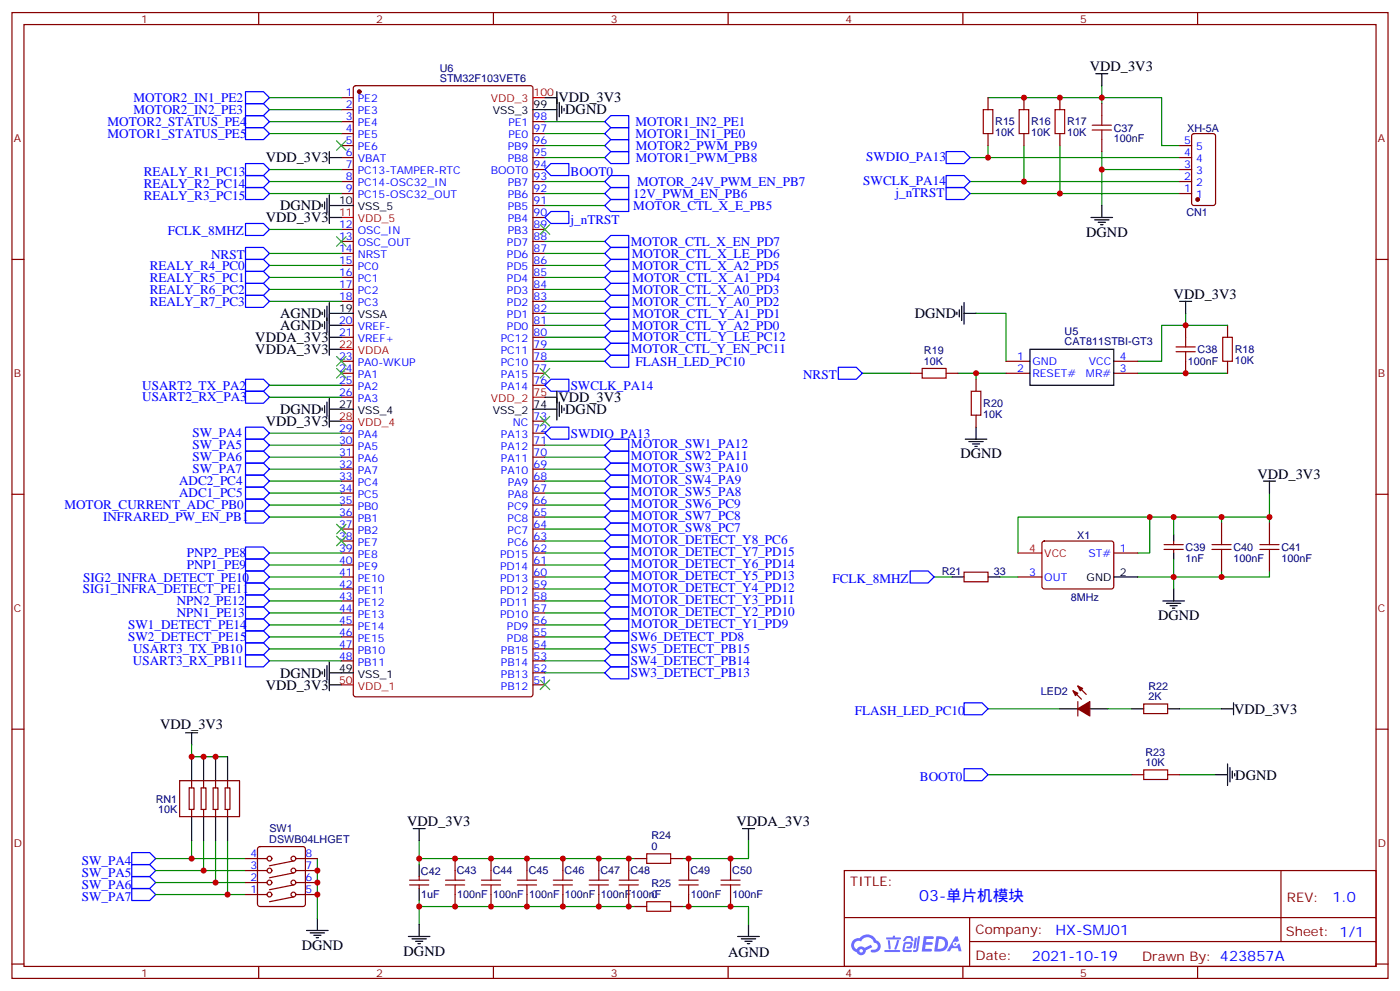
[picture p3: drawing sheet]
<svg xmlns="http://www.w3.org/2000/svg" width="412mm" height="292mm" viewBox="0 0 412 292" stroke-linecap="round" stroke-linejoin="round" font-family="sans-serif">
<g fill="none" stroke="#870000" stroke-width=".35">
<path d="M3.5 3.7h405.4v284.3h-405.4zM7.1 7.2h398.2v277.3h-398.2zM76.2 3.7v3.5M145.3 3.7v3.5M214.5 3.7v3.5M283.6 3.7v3.5M352.8 3.7v3.5M3.5 76.4h3.6M405.3 76.4h3.6M3.5 145.5h3.6M405.3 145.5h3.6M3.5 214.7h3.6"/>
<path d="M405.3 214.7h3.6M248.7 256.3h156.6v28.2h-156.6zM377.3 256.3v20.9M248.7 270.1h156.5M285.6 277.2h119.6M285.6 270.1v14.2M3.5 283.8h3.6M76.2 284.5v3.5M145.3 284.5v3.5M214.5 284.5v3.5M283.6 284.5v3.5M352.8 284.5v3.5"/>
<path d="M405.3 283.8h3.6"/>
</g>
<g fill="#5487ff">
<path d="M272.1 275.6h2.6l.3 .2-.1 .6h-2l-.1 1h1.6l.4 .4-.4 .3h-1.7l-.2 1.2 1.8 .1 .3 .3-.2 .4h-2.9z"/>
<path d="M281.4 275.7h.7l.4 1.3-.7 .3a.74 .74 0 0 0-1.1 .3 .74 .74 0 0 0 .5 1.1 .74 .74 0 0 0 .9-.7l.5-.3 .7 2.4h-.9l-.2-1h-1.9l-.5 1h-.9z"/>
<path d="M269.5 276.1h.6l-.4 2.9a.31 .31 0 0 1-.3 .3 .31 .31 0 0 1-.3-.3z"/>
<path d="M270.4 275.6h.6l-.5 4a.89 .89 0 0 1-.7 .7 .89 .89 0 0 1-.9-.3l1-.5z"/>
<path d="M266.8 275.8l.6-.2 1.2 .1 .5 1.3-.6 .1-.4-.9-1 .1a.95 .95 0 0 1-1 .8l-.1-.2z"/>
<path d="M266.4 277.5l1.8-.2a1.04 1.04 0 0 1 .6 1.1 1.04 1.04 0 0 1-.8 .9h-.7a.29 .29 0 0 1-.3-.4 .29 .29 0 0 1 .3-.2h.7l.2-.8h-1.4l-.4 1.7 1.9 .1a.29 .29 0 0 1 .3 .3 .29 .29 0 0 1-.3 .3h-2l-.4-.3 .2-2.1z"/>
<path d="M260.5 279.7h4.4a.3 .3 0 0 1 .3 .3 .3 .3 0 0 1-.3 .3h-4.3z"/>
<path d="M264.3 276.8h.6l-.5 1.6a1.02 1.02 0 0 1-.7 1.2l-.2-.3z"/>
<path d="M261.5 276.8h.6l.3 2.4-.3 .3-.3-.2z"/>
<path d="M261.1 276h1.9l.2-.5h.5l-.1 .5h1.5a.29 .29 0 0 1 .3 .3 .29 .29 0 0 1-.3 .3h-3.9z"/>
<path d="M275.8 275.6l-.6 4.5h1.4a2.27 2.27 0 0 0 2.7-2.3 2.27 2.27 0 0 0-2.7-2.2zM276.6 276.4a1.5 1.5 0 0 1 1.8 1.6 1.5 1.5 0 0 1-1.9 1.3h-.3z"/>
<path d="M251.4 276.8a2.09 2.09 0 0 0 1 3.5 1.37 1.37 0 0 0 1.5 .9 1.37 1.37 0 0 0 1.1-1.4l2-1-.5-.7-1.8 1a1.4 1.4 0 0 0-2.3 .4 1.32 1.32 0 0 1-.6-1.9 1.32 1.32 0 0 1 1.9-.4 2.02 2.02 0 0 1 2-1.3 2.02 2.02 0 0 1 1.8 1.6 1.09 1.09 0 0 1 1.1 1.4 1.09 1.09 0 0 1-1.6 .7 .41 .41 0 0 0-.5 .3 .41 .41 0 0 0 .4 .5 1.89 1.89 0 0 0 2.4-1.2 1.89 1.89 0 0 0-1.2-2.4 2.98 2.98 0 0 0-5-.6l-1 .1zM253.2 279.9a.52 .52 0 0 1 1 0 .52 .52 0 0 1-1 0z"/>
<circle cx="281.4" cy="277.9" r=".28"/>
</g>
<g fill="none" stroke="#870000" stroke-width=".35">
<path d="M100.5 28.8h3.6M100.5 32.3h3.6M100.5 35.8h3.6M100.5 39.3h3.6M104.3 25.4l.5-.2h51.5l.6 .5 .1 178.7-.5 .7h-51.7l-.7-.4v-178.8zM157 35.8h3.5M157 39.3h3.5M291 28.8v3.5M291 39.3v3.6M301.6 28.8v3.5M301.6 39.3v3.6M312.2 28.8v3.5"/>
<path d="M312.2 39.3v3.6M324.6 30.5v3.5M351.2 39.5l.5-.2h5.7l.6 .5 .1 20-.5 .6-5.9 .1-.6-.5-.1-20zM100.5 42.9h3.6M100.5 46.4h3.6M100.5 49.9h3.6M100.5 53.4h3.6M100.5 57h3.6M157 42.9h3.5M157 46.4h3.5M157 49.9h3.5M157 53.4h3.5"/>
<path d="M157 57h3.5M324.6 41.1v3.5M347.5 42.9h3.5M347.5 46.4h3.5M347.5 49.9h3.5M347.5 53.4h3.5M347.5 57h3.5M100.5 67.6h3.6M100.5 71.1h3.6M100.5 74.6h3.6M100.5 78.1h3.6M157 67.6h3.5"/>
<path d="M157 71.1h3.5M157 74.6h3.5M157 78.1h3.5M157 64h3.5M157 60.5h3.5M100.5 81.7h3.6M100.5 85.2h3.6M100.5 88.7h3.6M100.5 95.8h3.6M100.5 99.3h3.6M157 81.7h3.5M157 85.2h3.5"/>
<path d="M157 88.7h3.5M157 95.8h3.5M157 99.3h3.5M157 92.3h3.5M349.2 95.8v3.5M361.6 95.8v3.5M100.5 106.4h3.6M100.5 109.9h3.6M100.5 113.4h3.6M100.5 116.9h3.6M157 106.4h3.5M157 109.9h3.5"/>
<path d="M157 113.4h3.5M157 102.8h3.5M268.1 109.9h3.5M278.7 109.9h3.5M287.5 111.7v3.5M296.3 106.4h7.1M296.3 109.9h7.1M328.1 106.4h7M328.1 109.9h7M349.2 106.4v3.5M361.6 106.4v3.5M100.5 127.5h3.6"/>
<path d="M100.5 131.1h3.6M100.5 134.6h3.6M100.5 138.1h3.6M157 127.5h3.5M157 131.1h3.5M157 134.6h3.5M157 138.1h3.5M157 124h3.5M287.5 122.2v3.6M100.5 141.6h3.6M100.5 145.2h3.6M100.5 148.7h3.6"/>
<path d="M100.5 152.2h3.6M100.5 155.8h3.6M100.5 159.3h3.6M157 141.6h3.5M157 145.2h3.5M157 148.7h3.5M157 152.2h3.5M157 155.8h3.5M157 159.3h3.5M307.2 159.5l.4-.2h20.1l.4 .7-.1 13-.6 .4-20.1-.1-.4-.6v-12.7zM345.7 159.3v1M359.8 154v3.5"/>
<path d="M373.9 154v3.5M100.5 162.8h3.6M100.5 166.3h3.6M100.5 169.9h3.6M100.5 173.4h3.6M100.5 176.9h3.6M157 162.8h3.5M157 166.3h3.5M157 169.9h3.5M157 173.4h3.5M157 176.9h3.5M284 168.5h7v2.8h-7z"/>
<path d="M299.9 169.9h7M328.1 162.8h7M342.9 161.7h5.6M342.9 160.3h5.6M345.7 161.7v1.1M359.8 164.6v3.5M373.9 164.6v3.5M100.5 180.4h3.6M100.5 184h3.6M100.5 187.5h3.6M100.5 191h3.6M100.5 194.6h3.6"/>
<path d="M157 180.4h3.5M157 184h3.5M157 187.5h3.5M157 191h3.5M157 194.6h3.5M157 198.1h3.5M157 201.6h3.5M316.1 203.4l2.5 2.4M317.5 202l2.5 2.4M317.5 206.6v4.2M336.9 207.3h7.1v2.8h-7.1zM52.9 229.8h17.7v10.6h-17.7z"/>
<path d="M55.7 232h1.4v6.3h-1.4zM56.4 229.8v2.2M56.4 238.3v2.1M59.3 232h1.4v6.3h-1.4zM60 229.8v2.2M60 238.3v2.1M62.8 232h1.4v6.3h-1.4zM63.5 229.8v2.2M63.5 238.3v2.1M66.3 232h1.4v6.3h-1.4zM67 229.8v2.2M67 238.3v2.1"/>
<path d="M333.4 228.1h3.5M344 228.1h3.5M72.3 252.8h6.4M72.3 256.3h6.4M72.3 259.8h6.4M76.1 249.4l.5-.2h12.7l.5 .2 .2 .5v16.3l-.3 .5-.4 .2h-12.7l-.5-.3-.3-.4v-16.3zM86.4 253.5l-7 1.4M86.4 257l-7 1.4M87.1 252.8h6.4M87.1 256.3h6.4M87.1 259.8h6.4M120.6 259.1h5.7"/>
<path d="M123.5 258.1v1M134.1 252.8v3.5M144.6 252.8v3.5M155.2 252.8v3.5M165.8 252.8v3.5M176.4 252.8v3.5M185.2 252.8v3.5M187 252.8h3.5M197.6 252.8h3.5M202.8 252.8v3.5M215.2 252.8v3.5M72.3 263.3h6.4"/>
<path d="M86.4 260.5l-7 1.4M86.4 264.1l-7 1.4M87.1 263.3h6.4M120.6 260.5h5.7M123.5 260.5v1.1M134.1 263.3v3.6M144.6 263.3v3.6M155.2 263.3v3.6M165.8 263.3v3.6M176.4 263.3v3.6M185.2 263.3v3.6M187 266.9h3.5"/>
<path d="M197.6 266.9h3.5M202.8 263.3v3.6M215.2 263.3v3.6"/>
<circle cx="79.4" cy="259.8" r=".71"/>
<circle cx="79.4" cy="252.8" r=".71"/>
<circle cx="79.4" cy="256.3" r=".71"/>
<circle cx="86.4" cy="259.8" r=".71"/>
<circle cx="86.4" cy="256.3" r=".71"/>
<circle cx="86.4" cy="252.8" r=".71"/>
<circle cx="79.4" cy="263.3" r=".71"/>
<circle cx="86.4" cy="263.3" r=".71"/>
</g>
<g fill="#870000" stroke="#870000" stroke-width=".35">
<path d="M317.5 208.7l3.5-2.1v4.2z"/>
<path d="M316.1 203.4l1.4 .7-.7 .7z"/>
<path d="M317.5 202l1.4 .7-.7 .7z"/>
<circle cx="105.8" cy="27" r=".53"/>
<circle cx="352.8" cy="58.7" r=".53"/>
</g>
<g fill="none" stroke="#000" stroke-width=".35">
<path d="M157 32.3h7M160.5 28.8h3.5M164 27v8.5M164.7 30.2v4.2M165.5 31.2v2.1M166.2 31.9v.7M322.8 21.7h3.5M324.6 21.7v3.5M95.6 59.4v2.2M96.3 58.4v4.2M97 46.4h3.5M97 44.6v3.6"/>
<path d="M97 57.3v8.5M94.9 60.1v.8M97 60.5h7.1M97 64h3.5M321.4 64h6.3M322.4 64.7h4.3M323.5 65.4h2.1M324.2 66.1h.7M324.6 60.5v3.5M94.9 91.9v.7M94.9 95.4v.7M95.6 91.2v2.1"/>
<path d="M95.6 94.7v2.1M96.3 90.1v7.8M97 92.3h7.1M97 89.1v15.5M97 99.3h3.5M97 95.8h3.5M281.9 91.9v.7M282.6 91.2v2.1M283.3 90.1v4.3M284 92.3h3.5M284 89.1v6.3M347.5 88.7h3.5"/>
<path d="M349.2 88.7v3.6M95.6 119.4v2.1M96.3 118.4v4.2M97 117.3v8.5M97 102.8h3.5M160.5 116.9h3.5M164 115.2v8.4M164.7 118.4v4.2M165.5 119.4v2.1M303.4 102.8h24.7v10.6h-24.7zM94.9 120.1v.7M97 120.5h7.1"/>
<path d="M97 124h3.5M157 120.5h7M166.2 120.1v.7M284.3 129.3h6.4M285.4 130h4.2M286.5 130.7h2.1M287.2 131.4h.7M287.5 125.8v3.5M345.7 157.5v1.8M372.2 141.6h3.5M373.9 141.6v3.6M280.5 169.9h3.5"/>
<path d="M291 169.9h3.6M328.1 169.9h7M342.5 176.9h6.4M343.6 177.6h4.2M344.7 178.3h2.1M345.4 179h.7M345.7 162.8v1.8M345.7 173.4v3.5M94.9 197.7v.7M95.6 197v2.1M96.3 196v4.2M97 198.1h7.1"/>
<path d="M97 194.9v8.5M54.7 215.7h3.5M56.4 215.7v3.6M97 201.6h3.5M312.2 208.7h5.3M321 208.7h5.3M333.4 208.7h3.5M344 208.7h3.5M359.8 208.7h3.6M363.4 206.9v3.5M56.4 222.8v7M60 222.8v7"/>
<path d="M63.5 222.8v7M67 222.8v7M358.1 228.1h3.5M361.6 224.9v6.3M362.3 226v4.2M363 227v2.1M363.7 227.7v.7M56.4 240.4v7.1M60 240.4v7.1M63.5 240.4v7.1M67 240.4v7.1M121.7 243.9h3.5"/>
<path d="M123.5 243.9v3.6M123.5 254.5v3.6M218.7 243.9h3.5M220.5 243.9v3.6M90.3 273.9h6.4M91.4 274.6h4.2M92.4 275.3h2.1M93.1 276h.7M93.5 270.4v3.5M120.3 275.7h6.3M121.4 276.4h4.2M122.4 277.1h2.1"/>
<path d="M123.1 277.8h.7M123.5 261.6v3.5M123.5 272.2v3.5M217.3 275.7h6.4M218.4 276.4h4.2M219.4 277.1h2.1M220.1 277.8h.7M220.5 272.2v3.5"/>
</g>
<path d="M157 28.8h3.5M100.5 64h3.6M100.5 102.8h3.6M157 116.9h3.5M100.5 124h3.6M299.9 162.8h7M100.5 201.6h3.6" fill="none" stroke="#f00" stroke-width=".35"/>
<g fill="none" stroke="#008700" stroke-width=".35">
<path d="M79.4 35.8h21.1M79.4 39.3h21.1M79.4 28.8h21.1M79.4 32.3h21.1M160.5 35.8h17.7M160.5 39.3h17.7M291 28.8h51.2v14.1h5.3M324.6 25.2v5.3M79.4 53.4h21.1M79.4 57h21.1M79.4 49.9h21.1M160.5 46.4h17.7"/>
<path d="M160.5 53.4h17.7M160.5 57h17.7M160.5 42.9h17.7M285.8 46.4h61.7M285.8 53.4h61.7M285.8 57h61.7M291 42.9v3.5M301.6 42.9v10.5M312.2 42.9v14.1M324.6 44.6v5.3h22.9M324.6 49.9v10.6M79.4 78.1h21.1"/>
<path d="M79.4 74.6h21.1M79.4 67.6h21.1M160.5 78.1h17.7M160.5 71.1h17.7M160.5 74.6h17.7M160.5 60.5h17.7M79.4 81.7h21.1M79.4 88.7h21.1M79.4 85.2h21.1M160.5 95.8h17.7M160.5 81.7h17.7M160.5 88.7h17.7"/>
<path d="M160.5 85.2h17.7M160.5 99.3h17.7M160.5 92.3h17.7M287.5 92.3h8.8v14.1M349.2 95.8h-7v10.6h-7.1M349.2 92.3v3.5M349.2 95.8h12.4M79.4 113.4h21.1M79.4 116.9h21.1M160.5 106.4h17.7M160.5 102.8h17.7M254 109.9h14.1"/>
<path d="M282.2 109.9h14.1M287.5 109.9v1.8M335.1 109.9h26.5M79.4 134.6h21.1M79.4 131.1h21.1M79.4 138.1h21.1M79.4 127.5h21.1M160.5 134.6h17.7M160.5 131.1h17.7M160.5 138.1h17.7M79.4 152.2h21.1M79.4 148.7h21.1"/>
<path d="M79.4 145.2h21.1M79.4 141.6h21.1M160.5 152.2h17.7M160.5 155.8h17.7M160.5 148.7h17.7M160.5 145.2h17.7M160.5 159.3h17.7M160.5 141.6h17.7M338.7 152.2h21.1M345.7 152.2v5.3M359.8 152.2h14.1v1.8M359.8 152.2v1.8"/>
<path d="M373.9 145.2v7M79.4 169.9h21.1M79.4 176.9h21.1M79.4 173.4h21.1M79.4 166.3h21.1M79.4 162.8h21.1M160.5 169.9h17.7M160.5 176.9h17.7M160.5 173.4h17.7M160.5 166.3h17.7M160.5 162.8h17.7M275.2 169.9h5.3"/>
<path d="M294.6 169.9h5.3M299.9 162.8v-10.6h38.8v10.6h-3.6M335.1 169.9h10.6v3.5M345.7 164.6v5.3h28.2v-1.8M359.8 168.1v1.8M79.4 184h21.1M79.4 180.4h21.1M79.4 191h21.1M79.4 194.6h21.1M79.4 187.5h21.1M160.5 184h17.7M160.5 180.4h17.7"/>
<path d="M160.5 191h17.7M160.5 194.6h17.7M160.5 198.1h17.7M160.5 187.5h17.7M56.4 219.3v3.5h10.6M291 208.7h21.2M326.3 208.7h7.1M347.5 208.7h12.3M291 228.1h42.4M347.5 228.1h10.6M45.9 259.8h26.4M45.9 256.3h26.4"/>
<path d="M45.9 252.8h26.4M56.4 247.5v5.3M60 247.5v8.8M63.5 247.5v12.3M67 247.5v15.8M93.5 252.8v17.6M123.5 247.5v5.3h63.5M123.5 252.8v1.7M220.5 247.5v5.3h-19.4M45.9 263.3h26.4M123.5 265.1v1.8M187 266.9h-63.5v5.3"/>
<path d="M201.1 266.9h19.4v5.3"/>
</g>
<g fill="none" stroke="#00f" stroke-width=".35">
<path d="M72.3 30.5h5.3l1.8 1.8-1.8 1.7h-5.3zM72.3 27h5.3l1.8 1.8-1.8 1.7h-5.3zM72.3 34h5.3l1.8 1.8-1.8 1.8h-5.3zM72.3 37.6h5.3l1.8 1.7-1.8 1.8h-5.3zM178.2 39.3l1.7-1.7h5.3v3.5h-5.3zM178.2 35.8l1.7-1.8h5.3v3.6h-5.3zM72.3 48.2h5.3l1.8 1.7-1.8 1.8h-5.3zM72.3 51.7h5.3l1.8 1.7-1.8 1.8h-5.3zM72.3 55.2h5.3l1.8 1.8-1.8 1.7h-5.3zM162.3 48.2h5.3v3.5h-5.3l-1.8-1.8zM178.2 42.9l1.7-1.8h5.3v3.5h-5.3zM178.2 46.4l1.7-1.8h5.3v3.6h-5.3z"/>
<path d="M178.2 53.4l1.7-1.7h5.3v3.5h-5.3zM178.2 57l1.7-1.8h5.3v3.5h-5.3zM278.7 51.7h5.3l1.8 1.7-1.8 1.8h-5.3zM278.7 44.6h5.3l1.8 1.8-1.8 1.8h-5.3zM278.7 55.2h5.3l1.8 1.8-1.8 1.7h-5.3zM72.3 72.8h5.3l1.8 1.8-1.8 1.8h-5.3zM72.3 65.8h5.3l1.8 1.8-1.8 1.7h-5.3zM72.3 76.4h5.3l1.8 1.7-1.8 1.8h-5.3zM72.3 79.9h5.3l1.8 1.8-1.8 1.7h-5.3zM162.3 62.3h5.3v3.5h-5.3l-1.8-1.8zM178.2 78.1l1.7-1.7h5.3v3.5h-5.3zM178.2 74.6l1.7-1.8h5.3v3.6h-5.3z"/>
<path d="M178.2 60.5l1.7-1.8h5.3v3.6h-5.3zM179.9 69.3h5.3v3.5h-5.3l-1.7-1.7zM72.3 83.4h5.3l1.8 1.8-1.8 1.8h-5.3zM72.3 87h5.3l1.8 1.7-1.8 1.8h-5.3zM178.2 99.3l1.7-1.8h5.3v3.6h-5.3zM178.2 95.8l1.7-1.8h5.3v3.5h-5.3zM178.2 92.3l1.7-1.8h5.3v3.5h-5.3zM178.2 88.7l1.7-1.7h5.3v3.5h-5.3zM178.2 85.2l1.7-1.8h5.3v3.6h-5.3zM178.2 81.7l1.7-1.8h5.3v3.5h-5.3zM72.3 115.2h5.3l1.8 1.7-1.8 1.8h-5.3zM72.3 111.7h5.3l1.8 1.7-1.8 1.8h-5.3z"/>
<path d="M162.3 111.7h5.3v3.5h-5.3l-1.8-1.8zM178.2 106.4l1.7-1.8h5.3v3.5h-5.3zM178.2 102.8l1.7-1.7h5.3v3.5h-5.3zM246.9 108.1h5.3l1.8 1.8-1.8 1.8h-5.3zM72.3 136.3h5.3l1.8 1.8-1.8 1.8h-5.3zM72.3 132.8h5.3l1.8 1.8-1.8 1.7h-5.3zM72.3 129.3h5.3l1.8 1.8-1.8 1.7h-5.3zM72.3 125.8h5.3l1.8 1.7-1.8 1.8h-5.3zM72.3 139.9h5.3l1.8 1.7-1.8 1.8h-5.3zM162.3 125.8h5.3v3.5h-5.3l-1.8-1.8zM178.2 131.1l1.7-1.8h5.3v3.5h-5.3zM178.2 138.1l1.7-1.8h5.3v3.6h-5.3z"/>
<path d="M178.2 134.6l1.7-1.8h5.3v3.5h-5.3zM72.3 146.9h5.3l1.8 1.8-1.8 1.8h-5.3zM72.3 150.5h5.3l1.8 1.7-1.8 1.8h-5.3zM72.3 143.4h5.3l1.8 1.8-1.8 1.7h-5.3zM178.2 141.6l1.7-1.7h5.3v3.5h-5.3zM178.2 152.2l1.7-1.7h5.3v3.5h-5.3zM178.2 145.2l1.7-1.8h5.3v3.5h-5.3zM178.2 148.7l1.7-1.8h5.3v3.6h-5.3zM178.2 159.3l1.7-1.8h5.3v3.5h-5.3zM179.9 154h5.3v3.5h-5.3l-1.7-1.7zM72.3 178.7h5.3l1.8 1.7-1.8 1.8h-5.3zM72.3 171.6h5.3l1.8 1.8-1.8 1.8h-5.3z"/>
<path d="M72.3 164.6h5.3l1.8 1.7-1.8 1.8h-5.3zM72.3 168.1h5.3l1.8 1.8-1.8 1.7h-5.3zM72.3 161h5.3l1.8 1.8-1.8 1.8h-5.3zM72.3 175.2h5.3l1.8 1.7-1.8 1.8h-5.3zM178.2 162.8l1.7-1.8h5.3v3.6h-5.3zM178.2 166.3l1.7-1.7h5.3v3.5h-5.3zM178.2 169.9l1.7-1.8h5.3v3.5h-5.3zM178.2 176.9l1.7-1.7h5.3v3.5h-5.3zM179.9 171.6h5.3v3.6h-5.3l-1.7-1.8zM268.1 168.1h5.3l1.8 1.8-1.8 1.7h-5.3zM72.3 185.7h5.3l1.8 1.8-1.8 1.8h-5.3zM72.3 182.2h5.3l1.8 1.8-1.8 1.7h-5.3z"/>
<path d="M72.3 192.8h5.3l1.8 1.8-1.8 1.7h-5.3zM72.3 189.3h5.3l1.8 1.7-1.8 1.8h-5.3zM178.2 180.4l1.7-1.7h5.3v3.5h-5.3zM178.2 184l1.7-1.8h5.3v3.5h-5.3zM178.2 198.1l1.7-1.8h5.3v3.5h-5.3zM178.2 194.6l1.7-1.8h5.3v3.5h-5.3zM178.2 191l1.7-1.7h5.3v3.5h-5.3zM178.2 187.5l1.7-1.8h5.3v3.6h-5.3zM284 206.9h5.3l1.7 1.8-1.7 1.7h-5.3zM284 226.3h5.3l1.7 1.8-1.7 1.7h-5.3zM38.8 251h5.3l1.8 1.8-1.8 1.7h-5.3zM38.8 254.5h5.3l1.8 1.8-1.8 1.8h-5.3z"/>
<path d="M38.8 258.1h5.3l1.8 1.7-1.8 1.8h-5.3zM38.8 261.6h5.3l1.8 1.7-1.8 1.8h-5.3z"/>
</g>
<g fill="none" stroke="#3c3" stroke-width=".35">
<path d="M99.1 41.5l2.9 2.8M102 41.5l-2.9 2.8M99.1 69.7l2.9 2.8M102 69.7l-2.9 2.8M159.1 66.1l2.8 2.9M161.9 66.1l-2.8 2.9M99.1 105l2.9 2.8M99.1 108.5l2.9 2.8M102 105l-2.9 2.8M102 108.5l-2.9 2.8M159.1 108.5l2.8 2.8M161.9 108.5l-2.8 2.8"/>
<path d="M159.1 122.6l2.8 2.8M161.9 122.6l-2.8 2.8M99.1 157.9l2.9 2.8M99.1 154.3l2.9 2.9M102 157.9l-2.9 2.8M102 154.3l-2.9 2.9M159.1 200.2l2.8 2.8M161.9 200.2l-2.8 2.8"/>
</g>
<g fill="none" stroke="#a10000" stroke-width=".35">
<path d="M289.6 32.3h2.9v7h-2.9zM300.2 32.3h2.8v7h-2.8zM310.8 32.3h2.8v7h-2.8zM321.7 36.9h5.7M321.7 38.3h5.7M324.6 34v2.9M324.6 38.3v2.8M349.2 99.3v2.8M360.2 99.3h2.8v7.1h-2.8zM271.6 108.5h7.1v2.8h-7.1zM286.1 115.2h2.8v7h-2.8zM346.4 102.1h5.7"/>
<path d="M346.4 103.5h5.7M349.2 103.5v2.9M359.8 157.5v2.8M373.9 157.5v2.8M357 160.3h5.7M357 161.7h5.7M359.8 161.7v2.9M371.1 160.3h5.7M371.1 161.7h5.7M373.9 161.7v2.9M336.9 226.7h7.1v2.8h-7.1zM131.2 259.1h5.7"/>
<path d="M134.1 256.3v2.8M141.8 259.1h5.7M144.6 256.3v2.8M152.4 259.1h5.6M155.2 256.3v2.8M163 259.1h5.6M165.8 256.3v2.8M173.6 259.1h5.6M176.4 256.3v2.8M182.4 259.1h5.6M185.2 256.3v2.8M190.5 251.4h7.1v2.8h-7.1z"/>
<path d="M200 259.1h5.7M202.8 256.3v2.8M212.4 259.1h5.6M215.2 256.3v2.8M131.2 260.5h5.7M134.1 260.5v2.8M141.8 260.5h5.7M144.6 260.5v2.8M152.4 260.5h5.6M155.2 260.5v2.8M163 260.5h5.6M165.8 260.5v2.8"/>
<path d="M173.6 260.5h5.6M176.4 260.5v2.8M182.4 260.5h5.6M185.2 260.5v2.8M190.5 265.5h7.1v2.8h-7.1zM200 260.5h5.7M202.8 260.5v2.8M212.4 260.5h5.6M215.2 260.5v2.8"/>
</g>
<g fill="#c00">
<circle cx="63.5" cy="222.8" r=".88"/>
<circle cx="60" cy="222.8" r=".88"/>
<circle cx="56.4" cy="222.8" r=".88"/>
<circle cx="93.5" cy="256.3" r=".88"/>
<circle cx="93.5" cy="259.8" r=".88"/>
<circle cx="93.5" cy="263.3" r=".88"/>
<circle cx="185.2" cy="266.9" r=".88"/>
<circle cx="185.2" cy="252.8" r=".88"/>
<circle cx="56.4" cy="252.8" r=".88"/>
<circle cx="60" cy="256.3" r=".88"/>
<circle cx="63.5" cy="259.8" r=".88"/>
<circle cx="67" cy="263.3" r=".88"/>
<circle cx="215.2" cy="252.8" r=".88"/>
<circle cx="202.8" cy="252.8" r=".88"/>
<circle cx="176.4" cy="252.8" r=".88"/>
<circle cx="165.8" cy="252.8" r=".88"/>
<circle cx="155.2" cy="252.8" r=".88"/>
<circle cx="144.6" cy="252.8" r=".88"/>
<circle cx="134.1" cy="252.8" r=".88"/>
<circle cx="123.5" cy="252.8" r=".88"/>
<circle cx="123.5" cy="266.9" r=".88"/>
<circle cx="176.4" cy="266.9" r=".88"/>
<circle cx="165.8" cy="266.9" r=".88"/>
<circle cx="155.2" cy="266.9" r=".88"/>
<circle cx="144.6" cy="266.9" r=".88"/>
<circle cx="134.1" cy="266.9" r=".88"/>
<circle cx="215.2" cy="266.9" r=".88"/>
<circle cx="202.8" cy="266.9" r=".88"/>
<circle cx="349.3" cy="109.9" r=".88"/>
<circle cx="301.6" cy="28.8" r=".88"/>
<circle cx="312.2" cy="28.8" r=".88"/>
<circle cx="324.6" cy="28.8" r=".88"/>
<circle cx="359.8" cy="169.9" r=".88"/>
<circle cx="324.6" cy="49.9" r=".88"/>
<circle cx="301.6" cy="53.4" r=".88"/>
<circle cx="291" cy="46.4" r=".88"/>
<circle cx="312.2" cy="57" r=".88"/>
<circle cx="287.5" cy="109.9" r=".88"/>
<circle cx="338.7" cy="152.2" r=".88"/>
<circle cx="345.7" cy="152.2" r=".88"/>
<circle cx="349.3" cy="95.8" r=".88"/>
<circle cx="359.8" cy="152.2" r=".88"/>
<circle cx="373.9" cy="152.2" r=".88"/>
<circle cx="345.7" cy="169.9" r=".88"/>
</g>
<text font-size="4.6" fill="#00f" x="270.8" y="265.3">03-单片机模块</text>
<g font-size="4.2">
<text x="321" y="21">VDD_3V3</text>
<text x="164.5" y="30.1">VDD_3V3</text>
<text x="166.5" y="33.7">DGND</text>
<text x="78.3" y="47.8">VDD_3V3</text>
<text x="78.3" y="65.4">VDD_3V3</text>
<text x="82.5" y="61.9">DGND</text>
<text x="320" y="69.7">DGND</text>
<text x="345.7" y="88">VDD_3V3</text>
<text x="82.5" y="93.7">AGND</text>
<text x="269.5" y="93.7">DGND</text>
<text x="75.2" y="100.7">VDDA_3V3</text>
<text x="82.5" y="97.2">AGND</text>
<text x="75.2" y="104.2">VDDA_3V3</text>
<text x="164.5" y="118.3">VDD_3V3</text>
<text x="78.3" y="125.4">VDD_3V3</text>
<text x="82.5" y="121.9">DGND</text>
<text x="166.5" y="121.9">DGND</text>
<text x="282.9" y="134.9">DGND</text>
<text x="370.4" y="140.9">VDD_3V3</text>
<text x="341.1" y="182.6">DGND</text>
<text x="78.3" y="203">VDD_3V3</text>
<text x="82.5" y="199.5">DGND</text>
<text x="47.2" y="214.7">VDD_3V3</text>
<text x="363.5" y="210.1">VDD_3V3</text>
<text x="363.9" y="229.5">DGND</text>
<text x="119.9" y="243.2">VDD_3V3</text>
<text x="217" y="243.2">VDDA_3V3</text>
<text x="88.9" y="279.6">DGND</text>
<text x="118.9" y="281.3">DGND</text>
<text x="214.5" y="281.8">AGND</text>
</g>
<g font-size="4.2" fill="#00f">
<text x="392.5" y="265.6">1.0</text>
<text x="310.9" y="275.1">HX-SMJ01</text>
<text x="304" y="282.9">2021-10-19</text>
</g>
<g font-size="3.9" fill="#00f">
<text x="39.3" y="33.6">MOTOR2_IN2_PE3</text>
<text x="39.3" y="30.1">MOTOR2_IN1_PE2</text>
<text x="31.7" y="37.1">MOTOR2_STATUS_PE4</text>
<text x="31.7" y="40.6">MOTOR1_STATUS_PE5</text>
<text x="187.2" y="40.6">MOTOR1_IN1_PE0</text>
<text x="187.2" y="37.1">MOTOR1_IN2_PE1</text>
<text x="187.3" y="44.2">MOTOR2_PWM_PB9</text>
<text x="187.3" y="47.7">MOTOR1_PWM_PB8</text>
<text x="255.2" y="47.4">SWDIO_PA13</text>
<text x="42.3" y="51.7">REALY_R1_PC13</text>
<text x="168.1" y="51.7">BOOT0</text>
<text x="42.3" y="55.2">REALY_R2_PC14</text>
<text x="42.3" y="58.7">REALY_R3_PC15</text>
<text x="186.5" y="58.3">12V_PWM_EN_PB6</text>
<text x="187.7" y="54.8">MOTOR_24V_PWM_EN_PB7</text>
<text x="254.3" y="54.5">SWCLK_PA14</text>
<text x="263.8" y="58">j_nTRST</text>
<text x="168.1" y="65.8">j_nTRST</text>
<text x="186.6" y="61.8">MOTOR_CTL_X_E_PB5</text>
<text x="49.4" y="69.3">FCLK_8MHZ</text>
<text x="62.2" y="76.4">NRST</text>
<text x="185.9" y="72.3">MOTOR_CTL_X_EN_PD7</text>
<text x="186.1" y="75.8">MOTOR_CTL_X_LE_PD6</text>
<text x="44.1" y="79.4">REALY_R4_PC0</text>
<text x="44.1" y="83">REALY_R5_PC1</text>
<text x="186.1" y="79.4">MOTOR_CTL_X_A2_PD5</text>
<text x="186.3" y="82.9">MOTOR_CTL_X_A1_PD4</text>
<text x="44.1" y="86.5">REALY_R6_PC2</text>
<text x="186.1" y="90">MOTOR_CTL_Y_A0_PD2</text>
<text x="186.1" y="86.4">MOTOR_CTL_X_A0_PD3</text>
<text x="44.1" y="90">REALY_R7_PC3</text>
<text x="186.3" y="93.5">MOTOR_CTL_Y_A1_PD1</text>
<text x="186.1" y="97">MOTOR_CTL_Y_A2_PD0</text>
<text x="186.2" y="100.5">MOTOR_CTL_Y_LE_PC12</text>
<text x="185.9" y="104.1">MOTOR_CTL_Y_EN_PC11</text>
<text x="187.2" y="107.7">FLASH_LED_PC10</text>
<text x="236.6" y="111.7">NRST</text>
<text x="41.9" y="118.2">USART2_RX_PA3</text>
<text x="41.9" y="114.7">USART2_TX_PA2</text>
<text x="168.1" y="114.9">SWCLK_PA14</text>
<text x="56.7" y="128.8">SW_PA4</text>
<text x="168.1" y="129">SWDIO_PA13</text>
<text x="185.9" y="131.8">MOTOR_SW1_PA12</text>
<text x="56.7" y="135.8">SW_PA6</text>
<text x="56.7" y="132.3">SW_PA5</text>
<text x="185.9" y="135.4">MOTOR_SW2_PA11</text>
<text x="52.7" y="142.9">ADC2_PC4</text>
<text x="56.7" y="139.4">SW_PA7</text>
<text x="185.9" y="138.9">MOTOR_SW3_PA10</text>
<text x="185.9" y="142.4">MOTOR_SW4_PA9</text>
<text x="19" y="149.9">MOTOR_CURRENT_ADC_PB0</text>
<text x="52.7" y="146.4">ADC1_PC5</text>
<text x="185.9" y="145.9">MOTOR_SW5_PA8</text>
<text x="185.9" y="149.5">MOTOR_SW6_PC9</text>
<text x="30.4" y="153.5">INFRARED_PW_EN_PB1</text>
<text x="185.9" y="153">MOTOR_SW7_PC8</text>
<text x="185.9" y="156.5">MOTOR_SW8_PC7</text>
<text x="185.9" y="160">MOTOR_DETECT_Y8_PC6</text>
<text x="55" y="167.6">PNP1_PE9</text>
<text x="55" y="164.1">PNP2_PE8</text>
<text x="185.9" y="163.6">MOTOR_DETECT_Y7_PD15</text>
<text x="185.9" y="167.1">MOTOR_DETECT_Y6_PD14</text>
<text x="24.5" y="171.2">SIG2_INFRA_DETECT_PE10</text>
<text x="185.9" y="170.6">MOTOR_DETECT_Y5_PD13</text>
<text x="245.2" y="171.6">FCLK_8MHZ</text>
<text x="24.4" y="174.7">SIG1_INFRA_DETECT_PE11</text>
<text x="52.1" y="178.2">NPN2_PE12</text>
<text x="185.9" y="174.2">MOTOR_DETECT_Y4_PD12</text>
<text x="185.9" y="177.7">MOTOR_DETECT_Y3_PD11</text>
<text x="37.8" y="185.2">SW1_DETECT_PE14</text>
<text x="52.1" y="181.7">NPN1_PE13</text>
<text x="185.9" y="181.2">MOTOR_DETECT_Y2_PD10</text>
<text x="185.9" y="184.7">MOTOR_DETECT_Y1_PD9</text>
<text x="37.8" y="188.8">SW2_DETECT_PE15</text>
<text x="185.8" y="188.8">SW6_DETECT_PD8</text>
<text x="39.1" y="195.9">USART3_RX_PB11</text>
<text x="39.2" y="192.3">USART3_TX_PB10</text>
<text x="185.8" y="195.9">SW4_DETECT_PB14</text>
<text x="185.8" y="192.4">SW5_DETECT_PB15</text>
<text x="185.8" y="199.4">SW3_DETECT_PB13</text>
<text x="251.8" y="210.4">FLASH_LED_PC10</text>
<text x="271" y="229.8">BOOT0</text>
<text x="24.1" y="254.5">SW_PA4</text>
<text x="24.1" y="258.1">SW_PA5</text>
<text x="24.1" y="261.6">SW_PA6</text>
<text x="24.1" y="265.1">SW_PA7</text>
</g>
<g font-size="3.9" fill="#800">
<text x="250.5" y="260.9">TITLE:</text>
<text x="379.1" y="265.6">REV:</text>
<text x="287.4" y="275.1">Company:</text>
<text x="378.7" y="275.7">Sheet: 1/1</text>
<text x="287.4" y="282.8">Date:</text>
<text x="336.4" y="282.8">Drawn By: 423857A</text>
</g>
<g font-size="3.2" fill="#800">
<text x="41.6" y="6.7">1</text>
<text x="110.8" y="6.7">2</text>
<text x="179.9" y="6.7">3</text>
<text x="249.1" y="6.7">4</text>
<text x="318.2" y="6.7">5</text>
<text x="4.1" y="41.8">A</text>
<text x="405.9" y="41.8">A</text>
<text x="4.1" y="110.9">B</text>
<text x="405.9" y="110.9">B</text>
<text x="4.1" y="180.1">C</text>
<text x="405.9" y="180.1">C</text>
<text x="4.1" y="249.2">D</text>
<text x="405.9" y="249.2">D</text>
<text x="41.6" y="287.5">1</text>
<text x="110.8" y="287.5">2</text>
<text x="179.9" y="287.5">3</text>
<text x="249.1" y="287.5">4</text>
<text x="318.2" y="287.5">5</text>
</g>
<g font-size="3.2" fill="#000080">
<text x="129.6" y="21.1">U6</text>
<text x="129.6" y="24">STM32F103VET6</text>
<text x="293.2" y="40.2">10K</text>
<text x="293.2" y="36.9">R15</text>
<text x="303.7" y="40.2">10K</text>
<text x="303.7" y="36.9">R16</text>
<text x="314.3" y="40.2">10K</text>
<text x="314.3" y="36.9">R17</text>
<text x="328.1" y="41.9">100nF</text>
<text x="328.1" y="38.7">C37</text>
<text x="349.7" y="38.9">XH-5A</text>
<text x="349.5" y="63.6">CN1</text>
<text x="313.6" y="101.7">CAT811STBI-GT3</text>
<text x="313.6" y="98.7">U5</text>
<text x="272.2" y="107.4">10K</text>
<text x="272.2" y="104.3">R19</text>
<text x="349.9" y="107.5">100nF</text>
<text x="352.8" y="103.9">C38</text>
<text x="363.7" y="107.2">10K</text>
<text x="363.7" y="104">R18</text>
<text x="289.6" y="119.9">R20</text>
<text x="289.6" y="123">10K</text>
<text x="317.3" y="158.7">X1</text>
<text x="349.2" y="165.3">1nF</text>
<text x="349.3" y="162.2">C39</text>
<text x="363.4" y="165.3">100nF</text>
<text x="363.4" y="162.2">C40</text>
<text x="377.5" y="165.3">100nF</text>
<text x="377.5" y="162.2">C41</text>
<text x="277.4" y="169.2">R21</text>
<text x="292.7" y="169.2">33</text>
<text x="315.4" y="176.9">8MHz</text>
<text x="338.3" y="203">R22</text>
<text x="306.6" y="204.6">LED2</text>
<text x="338.3" y="206.2">2K</text>
<text x="337.4" y="225.6">10K</text>
<text x="337.4" y="222.4">R23</text>
<text x="45.9" y="236.3">RN1</text>
<text x="46.6" y="239.4">10K</text>
<text x="79.3" y="245">SW1</text>
<text x="79.3" y="248.2">DSWB04LHGET</text>
<text x="191.9" y="250.3">0</text>
<text x="191.9" y="247.1">R24</text>
<text x="124" y="257.5">C42</text>
<text x="134.6" y="257.4">C43</text>
<text x="145.2" y="257.4">C44</text>
<text x="155.7" y="257.4">C45</text>
<text x="166.3" y="257.4">C46</text>
<text x="176.9" y="257.4">C47</text>
<text x="185.7" y="257.4">C48</text>
<text x="203.4" y="257.4">C49</text>
<text x="215.7" y="257.4">C50</text>
<text x="191.9" y="261.2">R25</text>
<text x="124.1" y="264.5">1uF</text>
<text x="134.7" y="264.5">100nF</text>
<text x="145.3" y="264.5">100nF</text>
<text x="155.8" y="264.5">100nF</text>
<text x="166.4" y="264.5">100nF</text>
<text x="177" y="264.5">100nF</text>
<text x="185.8" y="264.5">100nF</text>
<text x="191.9" y="264.4">0</text>
<text x="203.5" y="264.5">100nF</text>
<text x="215.8" y="264.5">100nF</text>
</g>
<g font-size="3.2" fill="#00f">
<text x="101.9" y="28.4">1</text>
<text x="101.9" y="31.9">2</text>
<text x="101.9" y="35.5">3</text>
<text x="105.4" y="30.2">PE2</text>
<text x="105.4" y="33.7">PE3</text>
<text x="157.2" y="35.5">98</text>
<text x="101.9" y="39">4</text>
<text x="105.4" y="37.2">PE4</text>
<text x="105.4" y="40.7">PE5</text>
<text x="149.7" y="40.7">PE0</text>
<text x="149.7" y="37.2">PE1</text>
<text x="157.2" y="39">97</text>
<text x="101.9" y="42.5">5</text>
<text x="101.9" y="46">6</text>
<text x="105.4" y="44.3">PE6</text>
<text x="105.4" y="47.8">VBAT</text>
<text x="149.6" y="47.8">PB8</text>
<text x="149.6" y="44.3">PB9</text>
<text x="157.2" y="46">95</text>
<text x="157.2" y="42.5">96</text>
<text x="348.8" y="46">4</text>
<text x="348.8" y="42.5">5</text>
<text x="352.3" y="47.8">4</text>
<text x="352.3" y="44.3">5</text>
<text x="101.9" y="49.6">7</text>
<text x="101.9" y="53.1">8</text>
<text x="105.4" y="51.3">PC13-TAMPER-RTC</text>
<text x="144.5" y="51.3">BOOT0</text>
<text x="157.2" y="53.1">93</text>
<text x="157.2" y="49.6">94</text>
<text x="348.8" y="53.1">2</text>
<text x="348.8" y="49.6">3</text>
<text x="352.3" y="51.3">3</text>
<text x="101.9" y="56.6">9</text>
<text x="105.4" y="54.9">PC14-OSC32_IN</text>
<text x="105.4" y="58.4">PC15-OSC32_OUT</text>
<text x="149.6" y="58.4">PB6</text>
<text x="149.6" y="54.9">PB7</text>
<text x="157.2" y="56.6">92</text>
<text x="348.8" y="56.6">1</text>
<text x="352.3" y="58.4">1</text>
<text x="352.3" y="54.9">2</text>
<text x="149.6" y="65.4">PB4</text>
<text x="149.6" y="61.9">PB5</text>
<text x="157.2" y="63.7">90</text>
<text x="157.2" y="60.1">91</text>
<text x="99.9" y="67.2">12</text>
<text x="99.9" y="70.7">13</text>
<text x="105.4" y="69">OSC_IN</text>
<text x="149.6" y="69">PB3</text>
<text x="157.2" y="70.7">88</text>
<text x="157.2" y="67.2">89</text>
<text x="99.9" y="74.3">14</text>
<text x="99.9" y="77.8">15</text>
<text x="105.4" y="72.5">OSC_OUT</text>
<text x="105.4" y="76">NRST</text>
<text x="149.3" y="76">PD6</text>
<text x="149.3" y="72.5">PD7</text>
<text x="157.2" y="77.8">86</text>
<text x="157.2" y="74.3">87</text>
<text x="99.9" y="81.3">16</text>
<text x="105.4" y="79.6">PC0</text>
<text x="105.4" y="83.1">PC1</text>
<text x="149.3" y="83.1">PD4</text>
<text x="149.3" y="79.6">PD5</text>
<text x="157.2" y="81.3">85</text>
<text x="99.9" y="84.8">17</text>
<text x="99.9" y="88.4">18</text>
<text x="105.4" y="86.6">PC2</text>
<text x="149.3" y="86.6">PD3</text>
<text x="157.2" y="88.4">83</text>
<text x="157.2" y="84.8">84</text>
<text x="99.9" y="95.4">20</text>
<text x="105.4" y="90.1">PC3</text>
<text x="149.3" y="93.7">PD1</text>
<text x="149.3" y="90.1">PD2</text>
<text x="157.2" y="95.4">81</text>
<text x="157.2" y="91.9">82</text>
<text x="99.9" y="99">21</text>
<text x="105.4" y="97.2">VREF-</text>
<text x="105.4" y="100.7">VREF+</text>
<text x="147.5" y="100.7">PC12</text>
<text x="149.3" y="97.2">PD0</text>
<text x="157.2" y="99">80</text>
<text x="99.9" y="106">23</text>
<text x="105.4" y="107.8">PA0-WKUP</text>
<text x="147.5" y="107.8">PC10</text>
<text x="147.5" y="104.2">PC11</text>
<text x="157.2" y="106">78</text>
<text x="157.2" y="102.5">79</text>
<text x="299.6" y="106">1</text>
<text x="304.1" y="107.4">GND</text>
<text x="320.8" y="107.4">VCC</text>
<text x="329.8" y="106">4</text>
<text x="99.9" y="109.5">24</text>
<text x="99.9" y="113.1">25</text>
<text x="105.4" y="111.3">PA1</text>
<text x="147.6" y="111.3">PA15</text>
<text x="157.2" y="113.1">76</text>
<text x="157.2" y="109.5">77</text>
<text x="299.6" y="109.5">2</text>
<text x="304.1" y="110.9">RESET#</text>
<text x="319.9" y="110.9">MR#</text>
<text x="329.8" y="109.5">3</text>
<text x="99.9" y="116.6">26</text>
<text x="105.4" y="114.8">PA2</text>
<text x="105.4" y="118.4">PA3</text>
<text x="147.6" y="114.8">PA14</text>
<text x="151.1" y="125.4">NC</text>
<text x="157.2" y="123.6">73</text>
<text x="99.9" y="127.2">29</text>
<text x="99.9" y="130.7">30</text>
<text x="105.4" y="128.9">PA4</text>
<text x="147.6" y="128.9">PA13</text>
<text x="157.2" y="130.7">71</text>
<text x="157.2" y="127.2">72</text>
<text x="99.9" y="134.2">31</text>
<text x="99.9" y="137.8">32</text>
<text x="105.4" y="132.5">PA5</text>
<text x="105.4" y="136">PA6</text>
<text x="147.6" y="136">PA11</text>
<text x="147.6" y="132.5">PA12</text>
<text x="157.2" y="137.8">69</text>
<text x="157.2" y="134.2">70</text>
<text x="99.9" y="141.3">33</text>
<text x="105.4" y="139.5">PA7</text>
<text x="105.4" y="143.1">PC4</text>
<text x="147.6" y="139.5">PA10</text>
<text x="149.6" y="143.1">PA9</text>
<text x="157.2" y="141.3">68</text>
<text x="99.9" y="144.8">34</text>
<text x="99.9" y="148.3">35</text>
<text x="105.4" y="146.6">PC5</text>
<text x="149.6" y="146.6">PA8</text>
<text x="157.2" y="148.3">66</text>
<text x="157.2" y="144.8">67</text>
<text x="99.9" y="151.9">36</text>
<text x="99.9" y="155.4">37</text>
<text x="105.4" y="150.1">PB0</text>
<text x="105.4" y="153.6">PB1</text>
<text x="149.5" y="153.6">PC8</text>
<text x="149.5" y="150.1">PC9</text>
<text x="157.2" y="155.4">64</text>
<text x="157.2" y="151.9">65</text>
<text x="99.9" y="158.9">38</text>
<text x="105.4" y="157.2">PB2</text>
<text x="105.4" y="160.7">PE7</text>
<text x="149.5" y="160.7">PC6</text>
<text x="149.5" y="157.2">PC7</text>
<text x="157.2" y="158.9">63</text>
<text x="99.9" y="162.5">39</text>
<text x="99.9" y="166">40</text>
<text x="105.4" y="164.2">PE8</text>
<text x="105.4" y="167.7">PE9</text>
<text x="147.3" y="167.7">PD14</text>
<text x="147.3" y="164.2">PD15</text>
<text x="157.2" y="166">61</text>
<text x="157.2" y="162.5">62</text>
<text x="320.7" y="163.9">ST#</text>
<text x="329.8" y="162.5">1</text>
<text x="99.9" y="169.5">41</text>
<text x="99.9" y="173">42</text>
<text x="105.4" y="171.3">PE10</text>
<text x="147.3" y="171.3">PD13</text>
<text x="157.2" y="173">59</text>
<text x="157.2" y="169.5">60</text>
<text x="303.1" y="169.5">3</text>
<text x="307.6" y="170.9">OUT</text>
<text x="99.9" y="176.6">43</text>
<text x="105.4" y="174.8">PE11</text>
<text x="105.4" y="178.3">PE12</text>
<text x="147.3" y="178.3">PD11</text>
<text x="147.3" y="174.8">PD12</text>
<text x="157.2" y="176.6">58</text>
<text x="99.9" y="180.1">44</text>
<text x="99.9" y="183.6">45</text>
<text x="105.4" y="181.9">PE13</text>
<text x="105.4" y="185.4">PE14</text>
<text x="147.3" y="181.9">PD10</text>
<text x="149.3" y="185.4">PD9</text>
<text x="157.2" y="183.6">56</text>
<text x="157.2" y="180.1">57</text>
<text x="99.9" y="187.1">46</text>
<text x="99.9" y="190.7">47</text>
<text x="105.4" y="188.9">PE15</text>
<text x="149.3" y="188.9">PD8</text>
<text x="157.2" y="190.7">54</text>
<text x="157.2" y="187.1">55</text>
<text x="99.9" y="194.2">48</text>
<text x="105.4" y="192.4">PB10</text>
<text x="105.4" y="196">PB11</text>
<text x="147.6" y="196">PB14</text>
<text x="147.6" y="192.4">PB15</text>
<text x="157.2" y="197.7">52</text>
<text x="157.2" y="194.2">53</text>
<text x="147.6" y="203">PB12</text>
<text x="147.6" y="199.5">PB13</text>
<text x="157.2" y="201.3">51</text>
<text x="73.8" y="255.9">3</text>
<text x="73.8" y="252.4">4</text>
<text x="90" y="255.9">7</text>
<text x="90" y="252.4">8</text>
<text x="73.8" y="263">1</text>
<text x="73.8" y="259.5">2</text>
<text x="90" y="263">5</text>
<text x="90" y="259.5">6</text>
</g>
<g font-size="3.2" fill="#f00">
<text x="157.2" y="28.4">100</text>
<text x="144.6" y="30.2">VDD_3</text>
<text x="99.9" y="63.7">11</text>
<text x="105.4" y="65.4">VDD_5</text>
<text x="99.9" y="102.5">22</text>
<text x="105.4" y="104.2">VDDA</text>
<text x="144.6" y="118.4">VDD_2</text>
<text x="157.2" y="116.6">75</text>
<text x="99.9" y="123.6">28</text>
<text x="105.4" y="125.4">VDD_4</text>
<text x="303.1" y="162.5">4</text>
<text x="307.6" y="163.9">VCC</text>
<text x="99.9" y="201.3">50</text>
<text x="105.4" y="203">VDD_1</text>
</g>
<g font-size="3.2">
<text x="145.1" y="33.7">VSS_3</text>
<text x="157.2" y="31.9">99</text>
<text x="99.9" y="60.1">10</text>
<text x="105.4" y="61.9">VSS_5</text>
<text x="99.9" y="91.9">19</text>
<text x="105.4" y="93.7">VSSA</text>
<text x="99.9" y="120.1">27</text>
<text x="105.4" y="121.9">VSS_4</text>
<text x="145.1" y="121.9">VSS_2</text>
<text x="157.2" y="120.1">74</text>
<text x="320.1" y="170.9">GND</text>
<text x="329.8" y="169.5">2</text>
<text x="99.9" y="197.7">49</text>
<text x="105.4" y="199.5">VSS_1</text>
</g>
</svg>
